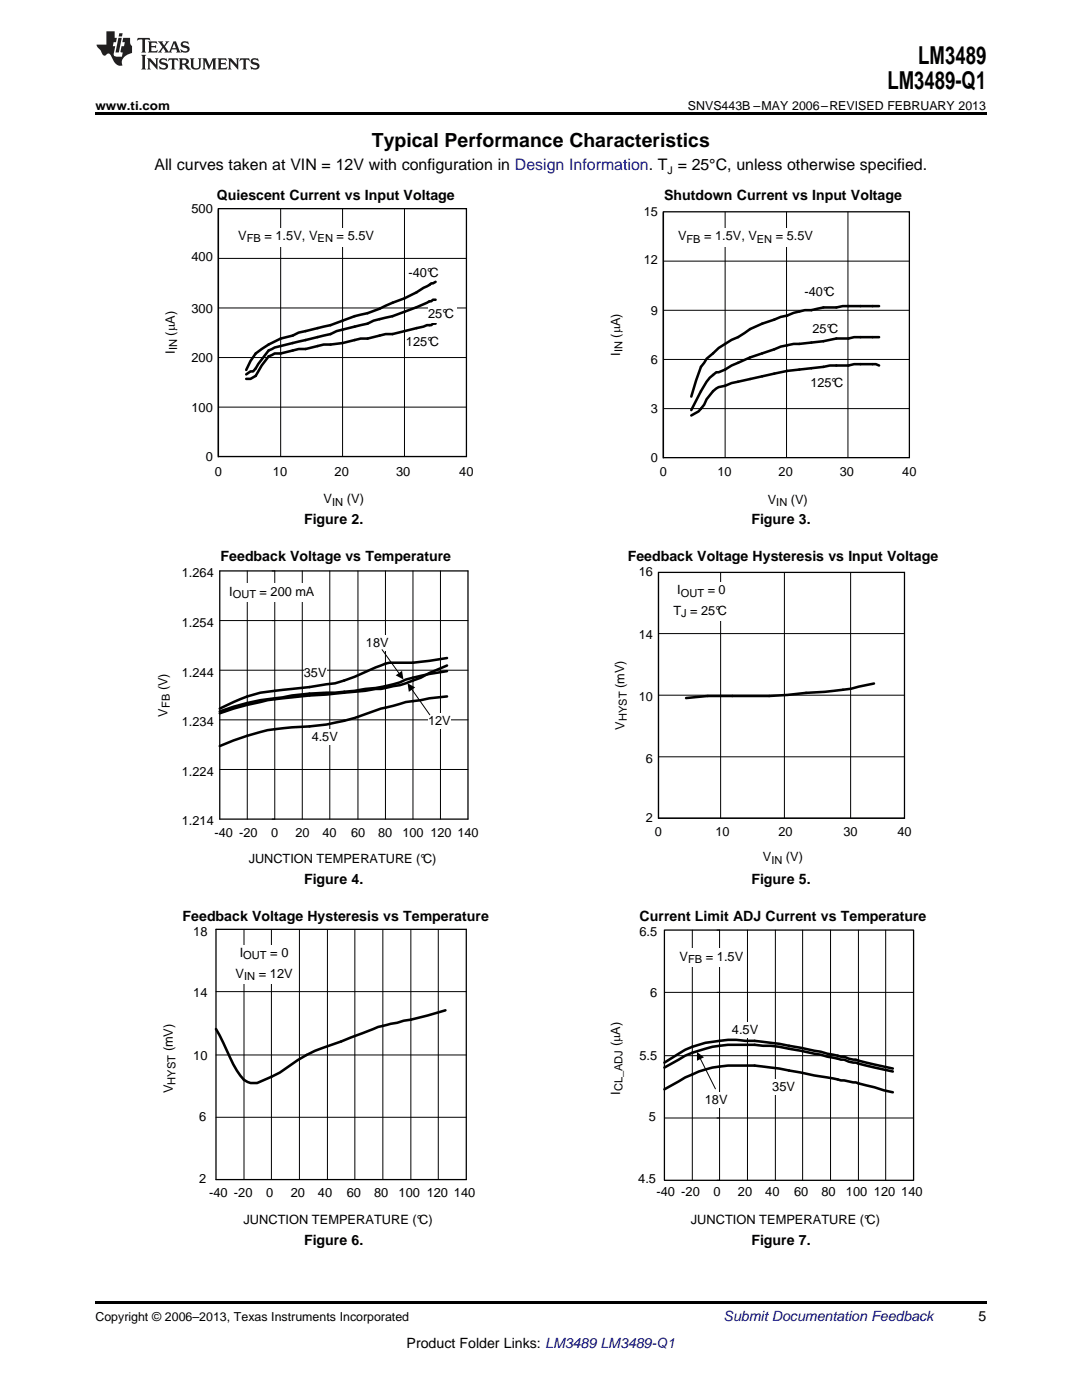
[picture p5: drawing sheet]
<svg xmlns="http://www.w3.org/2000/svg" width="216mm" height="279mm" viewBox="0 0 216 279" stroke-linecap="round" stroke-linejoin="round" font-family="sans-serif">
<path d="M19 259.7h177.8v.5h-177.8z" fill="#000"/>
<g fill="#fff">
<path d="M66.9 250.2h.3v.7h-.3z"/>
<path d="M156.1 250.2h.4v.7h-.4z"/>
</g>
<path d="M43.1 197.9h49.9M48.7 185.5v49.9M54.2 185.5v49.9M59.7 185.5v49.9M65.3 185.5v49.9M70.8 185.5v49.9M76.4 185.5v49.9M82 185.5v49.9M87.5 185.5v49.9M43.1 210.5h49.9M43.1 223h49.9" fill="none" stroke="#000" stroke-width=".2"/>
<path d="M43.1 185.5h49.9v49.9h-49.9z" fill="none" stroke="#000" stroke-width=".26"/>
<path d="M88.9 201.6a59.5 59.5 0 0 1-8.3 2.1l-5.2 1.2-9.1 3.6a30.3 30.3 0 0 0-10.5 5.6l-3.1 1.4a3.2 3.2 0 0 1-4.7-.8 30.1 30.1 0 0 1-3.5-6.6l-1.4-2.7" fill="none" stroke="#000" stroke-width=".51"/>
<path d="M47 188.6h11.4v7.7h-11.4z" fill-rule="evenodd" fill="#fff"/>
<path d="M132.6 198.1h49.7M138.1 185.6v50M143.1 185.6h.5v50h-.5M149.1 185.6v50M154.7 185.6v50M160.2 185.6v50M165.7 185.6v50M171.3 185.6v50M176.7 185.6v50M132.6 210.7h49.7M132.6 223.1h49.7" fill="none" stroke="#000" stroke-width=".2"/>
<path d="M132.6 217.4l2.8-1.6a20.4 20.4 0 0 1 9.9-3.1 63.3 63.3 0 0 1 17.2 1.9l3.7 .6 1.6 .4 3 .4 7.3 2M132.6 213.1l2.8-1.6a19.8 19.8 0 0 1 6.8-2.6 32.8 32.8 0 0 1 10.1-.2 25.1 25.1 0 0 1 6.3 .8l5.2 1 4 1h.6l.9 .4 1.5 .2 7.3 1.7M132.6 212.1a21.4 21.4 0 0 1 16.2-4.4 64.7 64.7 0 0 1 13.7 2l5.3 1.2h.6l.9 .4 1.5 .2 7.3 1.8" fill="none" stroke="#000" stroke-width=".51"/>
<g fill="#fff">
<path d="M135.6 189.3h12.7v3.7h-12.7z" fill-rule="evenodd"/>
<path d="M146 204.1h5.3v3.1h-5.3z" fill-rule="evenodd"/>
<path d="M140.6 218h4.6v3.1h-4.6z" fill-rule="evenodd"/>
<path d="M154.1 215.5h4.5v3h-4.5z" fill-rule="evenodd"/>
</g>
<path d="M139.7 211.2l3.1 6.1" fill="none" stroke="#000" stroke-width=".2"/>
<path d="M139.1 209.9l1.4 1.1-1.4 .7z" fill="#000"/>
<path d="M132.6 185.6h49.7v50h-49.7z" fill="none" stroke="#000" stroke-width=".26"/>
<g fill="#fff">
<path d="M66.9 178.3h.3v.7h-.3z"/>
<path d="M156.1 178.3h.4v.7h-.4z"/>
</g>
<path d="M49.3 113.9v49.6M54.3 113.9h.5v49.6h-.5M60.3 113.9v49.6M65.8 113.9v49.6M71.4 113.9v49.6M76.9 113.9v49.6M82.4 113.9v49.6M87.9 113.9v49.6M43.9 133.8h49.5M43.9 123.8h49.5M43.9 153.6h49.5M43.9 143.7h49.5" fill="none" stroke="#000" stroke-width=".2"/>
<path d="M43.9 113.9h49.5v49.6h-49.5z" fill="none" stroke="#000" stroke-width=".25"/>
<path d="M89.2 139l-3.5 .4-1.7 .3a16.7 16.7 0 0 0-5.5 1.2l-.8 .1a19.9 19.9 0 0 0-4.8 1.5 45.3 45.3 0 0 1-14.7 2.7l-1.8 .1a39.4 39.4 0 0 0-12.5 3.6M89.2 132.8l-3.5 1.5-1.7 1a24.9 24.9 0 0 1-6.3 1.8 111.7 111.7 0 0 1-12.5 1.5l-3.4 .2-5.4 .6a62.5 62.5 0 0 0-12.5 3M89.2 133.9l-3.5 .6a26 26 0 0 0-5.9 1.7l-3.8 .9-3.1 .4a70.3 70.3 0 0 1-11.1 .9l-3.6 .4-3.4 .6a40.2 40.2 0 0 0-10.9 2.6M89.2 131.3a51.5 51.5 0 0 1-11.5 1l-2.7 .9a44.3 44.3 0 0 1-8.1 3.2l-5.1 .7-5.4 .6a24.2 24.2 0 0 0-9.8 2.4l-2.7 1.3" fill="none" stroke="#000" stroke-width=".51"/>
<g fill="#fff">
<path d="M45.7 116.5h17v3.6h-17z" fill-rule="evenodd"/>
<path d="M73 126.9h4.5v3h-4.5z" fill-rule="evenodd"/>
<path d="M60.6 132.9h4.6v3h-4.6z" fill-rule="evenodd"/>
<path d="M85.4 142.4h4.5v3.1h-4.5z" fill-rule="evenodd"/>
<path d="M62.2 145.6h5.2v3h-5.2z" fill-rule="evenodd"/>
</g>
<path d="M131.4 114.3v49M143.8 114.2v49.1M156.5 114.2v49.1M169.7 114.2v49.1M180.5 114.2v49.1M76.2 129.6l3.5 4.9M82.1 137.5l3.7 5.2M131.4 138.7h49.1M131.4 126.4h49.1M131.4 151h49.1M131.4 163.3h49.1" fill="none" stroke="#000" stroke-width=".2"/>
<path d="M79 134.8l1.2-.9 .3 1.7zM81.3 136.4l1.5 .8-1.2 .9z" fill="#000"/>
<path d="M131.4 114.2h49.1v49.1h-49.1z" fill="none" stroke="#000" stroke-width=".25"/>
<path d="M174.4 136.4l-4.6 1-5.2 .7-3.8 .2-3.7 .4-3.6 .2h-12.3l-4.3 .4" fill="none" stroke="#000" stroke-width=".51"/>
<path d="M134.4 116.2h11.2v7.7h-11.2z" fill-rule="evenodd" fill="#fff"/>
<g fill="#fff">
<path d="M66.9 106.3h.3v.7h-.3z"/>
<path d="M156.1 106.3h.4v.7h-.4z"/>
</g>
<path d="M132.4 42.3h49.1v49h-49.1z" fill="none" stroke="#000" stroke-width=".25"/>
<path d="M132.3 42.3v49.2M132.4 52.1h49.1M144.7 42.3v49M156.9 42.3v49M169.2 42.3v49M132.4 71.7h49.1M132.4 61.9h49.1M132.4 81.5h49.1M132.4 91.3h49.1" fill="none" stroke="#000" stroke-width=".2"/>
<g fill="#fff">
<path d="M135.3 45.6h26.9v3.6h-26.9z" fill-rule="evenodd"/>
<path d="M162.1 64.1h5.7v3h-5.7z" fill-rule="evenodd"/>
</g>
<path d="M86.9 56.2l-.5 .3h-.3l-3 1.8-2.4 1.2-2.4 .9a28.3 28.3 0 0 1-7.5 2.7l-4.8 1.8-6.4 1.5-1.2 .6a14.1 14.1 0 0 0-7.4 3.5l-1 1.5-.9 1.8M86.9 59.8h-.5l-.3 .3h-.4a51.1 51.1 0 0 1-11.2 3.9l-1.2 .6-6.1 1.5-1.2 .6-11.2 2.7-1.2 .6-3.1 4.1h-.5l-.9 .6M86.9 64.6h-.5l-.3 .3h-.9l-.7 .3-6.2 1.5h-1.3l-3.7 .9h-1.3a23 23 0 0 1-7.4 1.2l-3.6 .9h-1.4l-3.6 .8h-1.2l-1.2 .6a18 18 0 0 0-2.6 3.9l-1 .6h-.9M175.4 61.1h-7.2l-1.3 .3h-2.6l-2.4 .5a11.8 11.8 0 0 0-4.8 1.1l-1.3 .2-3.7 1.4-2.4 1.1-2.4 1.6a19.8 19.8 0 0 0-6.3 4.3l-1.1 1.6-2 5.9M175.4 67.3h-5l-1.1 .3h-2.4a37.1 37.1 0 0 1-8.5 1l-2.6 .6-1.3 .5a42.2 42.2 0 0 0-9.8 4.1l-1.3 .5h-.5a8.4 8.4 0 0 0-3 3.8l-2 3.7M175.4 72.9l-.6-.2h-4.4l-1.1 .2h-3.7l-1.3 .3a103 103 0 0 0-18.3 3.2l-1.3 .6a3.7 3.7 0 0 0-3.1 1.9l-.6 .8a5.4 5.4 0 0 1-3.1 3.2" fill="none" stroke="#000" stroke-width=".51"/>
<path d="M43.6 41.6h49.5v49.5h-49.5z" fill="none" stroke="#000" stroke-width=".26"/>
<path d="M43.6 41.7v49.6M43.6 51.6h49.5M56 41.6v49.5M68.4 41.6v49.5M80.7 41.6v49.5M43.6 71.4h49.5M43.6 61.5h49.5M43.6 81.3h49.5M43.6 91.1h49.5" fill="none" stroke="#000" stroke-width=".2"/>
<g fill="#fff">
<path d="M47.5 45.5h27.1v3.6h-27.1z" fill-rule="evenodd"/>
<path d="M85.4 61.3h5.8v3h-5.8z" fill-rule="evenodd"/>
</g>
<path d="M19 22.5h177.8v.5h-177.8z" fill="#000"/>
<g fill="#231f20">
<path d="M27.5 7.6l-.1 .5 .4-.2h.6v.1v2.1l-.2 .4h1l-.3-.4v-2.1l.1-.1h.5l.5 .2-.2-.5zM29.5 8.3l.2 .3v1.5l-.2 .4h1.8l.2-.6a1.04 1.04 0 0 1-1.3 .2v-.7h.6l.3 .2v-.6l-.3 .2h-.6v-.6l.8-.1 .4 .3-.2-.5zM31.5 8.3l.9 1.1-.9 1.1h.8l-.2-.2 .5-.7 .4 .7-.2 .2h1.5l-.1-.2 .1-.4h.9l.1 .4-.2 .2h1l-.3-.3-.7-1.9h-.5l-.9 2-.8-1 .9-1h-.8l.1 .3-.3 .5-.4-.6 .2-.2zM34.7 8.6l.4 1h-.7zM36.3 8.4a.63 .63 0 0 0-.2 .7 .63 .63 0 0 0 .6 .4l.6 .2 .1 .2a.75 .75 0 0 1-.7 .4 .75 .75 0 0 1-.6-.5l.1 .7 .1-.1a1.11 1.11 0 0 0 1.5-.6 1.13 1.13 0 0 0-1.2-.8l-.1-.4a1.04 1.04 0 0 1 1.2 .2l-.2-.5-.1 .1-.5-.2zM28.2 10.9l.2 .4v2.2l-.2 .4h1l-.3-.4v-2.2l.3-.4zM29.3 11.6l.3 .4v1.5l-.3 .4h.8l-.2-.4v-1.3l1.5 1.7v-1.9l.2-.4h-.7l.2 .4v.9l-1.1-1.3zM32 11.8a.62 .62 0 0 0-.2 .7 .62 .62 0 0 0 .6 .4l.6 .1 .1 .3a.76 .76 0 0 1-.7 .3 .76 .76 0 0 1-.6-.4l.1 .7 .1-.1a1.11 1.11 0 0 0 1.5-.6 1.13 1.13 0 0 0-1.2-.8l-.1-.4a1.04 1.04 0 0 1 1.2 .2l-.2-.6-.1 .1-.5-.1zM33.7 11.6l-.2 .6a.61 .61 0 0 1 .8-.3v1.6l-.2 .4h.9l-.2-.4v-1.6a.63 .63 0 0 1 .8 .3l-.2-.6zM35.6 11.6l.3 .4v1.5l-.3 .4h1l-.2-.2v-.8l.5 .2a.76 .76 0 0 0 1.2 .7l-1-1a.58 .58 0 0 0 .6-.5 .58 .58 0 0 0-.5-.6zM36.4 11.9h.1a.45 .45 0 0 1 .5 .1 .45 .45 0 0 1 .1 .5l-.7 .2zM37.9 11.6l.2 .2a2.17 2.17 0 0 0 .3 1.9 .99 .99 0 0 0 1.6-.6v-1.1l.2-.4h-.7l.2 .2a1.92 1.92 0 0 1-.2 1.8 .6 .6 0 0 1-.9-.5v-1.1l.2-.4zM40.4 11.6l.2 .4v1.5l-.2 .4h.7l-.2-.4v-1.4l.8 1.8 .8-1.8v1.4l-.2 .4h.9l-.2-.4v-1.5l.2-.4h-.8l-.6 1.5-.6-1.5zM43.4 11.6l.2 .4v1.5l-.2 .4h1.8l.2-.6a1.04 1.04 0 0 1-1.3 .1v-.6h.5l.4 .2v-.6l-.4 .2h-.5v-.7h.8l.3 .3-.1-.6zM45.5 11.6l.2 .4v1.5l-.2 .4h.7l-.2-.4v-1.3l1.5 1.7v-1.9l.2-.4h-.7l.2 .4v.9l-1.1-1.3zM47.9 11.6l-.1 .6a.61 .61 0 0 1 .8-.3v1.6l-.3 .4h1l-.3-.4 .1-1.6a.63 .63 0 0 1 .7 .3l-.1-.6zM50.2 11.8a.62 .62 0 0 0-.2 .7 .62 .62 0 0 0 .6 .4l.6 .1 .2 .3a.76 .76 0 0 1-.8 .3 .76 .76 0 0 1-.6-.4l.1 .7 .2-.1a1.11 1.11 0 0 0 1.5-.6 1.13 1.13 0 0 0-1.3-.8l-.1-.4a1.04 1.04 0 0 1 1.2 .2l-.1-.6-.2 .1-.5-.1z"/>
<path d="M21.2 6.3v2.6h-1.9l.1 .4 .7 .9a.91 .91 0 0 0 1 .8 .56 .56 0 0 1 .5-.3 .56 .56 0 0 1 .5 .3l.4 .8a1.53 1.53 0 0 0 1.9 1.2 1.54 1.54 0 0 1 1-2.1l.9-.3v-1.4a1.52 1.52 0 0 1-.3-1.6h-1.4l-.2 .8h.5l-.2 .8h-.4l-.2 1v.2l.4 .1-.2 .8a1.93 1.93 0 0 1-1.6-.3l.3-1.8h-.5l.2-.8h.4l.2-.8h-.4v-1.3zM23.6 7.6l-.6 2.9h.7l.6-2.9zM23.8 6.6l-.1 .7h.6l.2-.7z"/>
</g>
<g font-size="4.9">
<text x="177.1" y="17.8">LM3489-Q1</text>
<text x="183.2" y="12.8">LM3489</text>
</g>
<text font-size="3.9" x="74.2" y="29.3">Typical Performance Characteristics</text>
<text font-size="3.2" x="30.8" y="34">All curves taken at VIN = 12V with configuration in Design Information. T = 25°C, unless otherwise specified.</text>
<g font-size="2.8">
<text x="43.3" y="40">Quiescent Current vs Input Voltage</text>
<text x="132.5" y="40">Shutdown Current vs Input Voltage</text>
<text x="60.7" y="104.5">Figure 2.</text>
<text x="149.9" y="104.5">Figure 3.</text>
<text x="44" y="111.9">Feedback Voltage vs Temperature</text>
<text x="125.3" y="111.9">Feedback Voltage Hysteresis vs Input Voltage</text>
<text x="60.7" y="176.5">Figure 4.</text>
<text x="149.9" y="176.5">Figure 5.</text>
<text x="36.4" y="183.9">Feedback Voltage Hysteresis vs Temperature</text>
<text x="127.6" y="183.9">Current Limit ADJ Current vs Temperature</text>
<text x="60.7" y="248.5">Figure 6.</text>
<text x="149.9" y="248.5">Figure 7.</text>
<text x="195.3" y="263.6">5</text>
<text x="81.1" y="269">Product Folder Links: LM3489 LM3489-Q1</text>
</g>
<text font-size="2.8" fill="#0000c8" x="144.4" y="263.6">Submit Documentation Feedback</text>
<g font-size="2.6">
<text x="38.2" y="42.5">500</text>
<text x="47.5" y="47.9">V</text>
<text x="52.8" y="47.9">= 1.5V, V</text>
<text x="67.2" y="47.9">= 5.5V</text>
<text x="38.2" y="52.2">400</text>
<text x="81.5" y="55.3">-40°C</text>
<text x="38.2" y="62.4">300</text>
<text x="85.4" y="63.6">25°C</text>
<text x="34.9" y="67" transform="rotate(-90 34.9 67)">(PA)</text>
<text x="34.9" y="70.6" transform="rotate(-90 34.9 70.6)">I</text>
<text x="81" y="69">125°C</text>
<text x="38.2" y="72.3">200</text>
<text x="38.2" y="82.2">100</text>
<text x="41.1" y="91.9">0</text>
<text x="42.9" y="94.9">0</text>
<text x="54.5" y="94.9">10</text>
<text x="66.8" y="94.9">20</text>
<text x="79" y="94.9">30</text>
<text x="91.6" y="94.9">40</text>
<text x="64.6" y="100.5">V</text>
<text x="69.2" y="100.5">(V)</text>
<text x="38.6" y="186.8">18</text>
<text x="47.8" y="191">I</text>
<text x="53.9" y="191">= 0</text>
<text x="127.6" y="186.8">6.5</text>
<text x="135.6" y="191.8">V</text>
<text x="140.8" y="191.8">= 1.5V</text>
<text x="47" y="195.1">V</text>
<text x="51.6" y="195.1">= 12V</text>
<text x="38.6" y="199">14</text>
<text x="129.7" y="199">6</text>
<text x="34.5" y="209.8" transform="rotate(-90 34.5 209.8)">(mV)</text>
<text x="123.8" y="208.8" transform="rotate(-90 123.8 208.8)">(PA)</text>
<text x="146" y="206.4">4.5V</text>
<text x="38.6" y="211.5">10</text>
<text x="127.6" y="211.5">5.5</text>
<text x="34.5" y="218.2" transform="rotate(-90 34.5 218.2)">V</text>
<text x="123.8" y="218.5" transform="rotate(-90 123.8 218.5)">I</text>
<text x="140.6" y="220.3">18V</text>
<text x="154.1" y="217.8">35V</text>
<text x="39.8" y="223.8">6</text>
<text x="129.5" y="223.8">5</text>
<text x="39.8" y="236">2</text>
<text x="41.7" y="239">-40 -20</text>
<text x="53.1" y="238.9">0</text>
<text x="58" y="238.9">20</text>
<text x="63.4" y="238.9">40</text>
<text x="69.2" y="238.9">60</text>
<text x="74.6" y="238.9">80</text>
<text x="79.5" y="238.9">100</text>
<text x="85.1" y="238.9">120</text>
<text x="90.6" y="238.9">140</text>
<text x="127.4" y="236">4.5</text>
<text x="131" y="238.8">-40 -20</text>
<text x="142.4" y="238.7">0</text>
<text x="147.3" y="238.7">20</text>
<text x="152.7" y="238.7">40</text>
<text x="158.5" y="238.7">60</text>
<text x="163.9" y="238.7">80</text>
<text x="168.8" y="238.7">100</text>
<text x="174.4" y="238.7">120</text>
<text x="179.8" y="238.7">140</text>
<text x="48.6" y="244.3">JUNCTION TEMPERATURE (°C)</text>
<text x="137.8" y="244.3">JUNCTION TEMPERATURE (°C)</text>
</g>
<g font-size="2.5">
<text x="19" y="21.9">www.ti.com</text>
<text x="137.3" y="21.9">SNVS443B –MAY 2006–REVISED FEBRUARY 2013</text>
<text x="128.5" y="43.1">15</text>
<text x="135.3" y="48">V</text>
<text x="140.5" y="48">= 1.5V, V</text>
<text x="154.8" y="48">= 5.5V</text>
<text x="128.5" y="52.7">12</text>
<text x="160.6" y="59.1">-40°C</text>
<text x="129.9" y="62.9">9</text>
<text x="123.7" y="67.4" transform="rotate(-90 123.7 67.4)">(PA)</text>
<text x="123.7" y="71" transform="rotate(-90 123.7 71)">I</text>
<text x="162.1" y="66.4">25°C</text>
<text x="129.9" y="72.7">6</text>
<text x="161.7" y="77.3">125°C</text>
<text x="129.9" y="82.5">3</text>
<text x="129.9" y="92.2">0</text>
<text x="131.7" y="95.1">0</text>
<text x="143.2" y="95.1">10</text>
<text x="155.4" y="95.1">20</text>
<text x="167.5" y="95.1">30</text>
<text x="180" y="95.1">40</text>
<text x="153.2" y="100.6">V</text>
<text x="157.8" y="100.6">(V)</text>
<text x="36.3" y="115.2">1.264</text>
<text x="45.7" y="118.9">I</text>
<text x="51.8" y="118.9">= 200 mA</text>
<text x="127.5" y="115">16</text>
<text x="135.2" y="118.6">I</text>
<text x="141.2" y="118.6">= 0</text>
<text x="36.3" y="125.1">1.254</text>
<text x="134.4" y="122.7">T</text>
<text x="137.7" y="122.7">= 25°C</text>
<text x="73" y="129.1">18V</text>
<text x="127.5" y="127.4">14</text>
<text x="33.4" y="137.8" transform="rotate(-90 33.4 137.8)">(V)</text>
<text x="36.3" y="135">1.244</text>
<text x="60.6" y="135.2">35V</text>
<text x="124.6" y="137.3" transform="rotate(-90 124.6 137.3)">(mV)</text>
<text x="33.4" y="143" transform="rotate(-90 33.4 143)">V</text>
<text x="127.5" y="139.9">10</text>
<text x="36.3" y="144.9">1.234</text>
<text x="62.2" y="147.9">4.5V</text>
<text x="85.4" y="144.7">12V</text>
<text x="124.6" y="145.6" transform="rotate(-90 124.6 145.6)">V</text>
<text x="36.3" y="154.8">1.224</text>
<text x="128.9" y="152.2">6</text>
<text x="36.3" y="164.7">1.214</text>
<text x="42.8" y="167">-40 -20</text>
<text x="54.1" y="167">0</text>
<text x="59" y="167">20</text>
<text x="64.3" y="167">40</text>
<text x="70.1" y="167">60</text>
<text x="75.5" y="167">80</text>
<text x="80.3" y="167">100</text>
<text x="85.9" y="167">120</text>
<text x="91.3" y="167">140</text>
<text x="128.9" y="164.1">2</text>
<text x="130.7" y="166.8">0</text>
<text x="142.8" y="166.8">10</text>
<text x="155.3" y="166.8">20</text>
<text x="168.3" y="166.8">30</text>
<text x="179.1" y="166.8">40</text>
<text x="49.6" y="172.3">JUNCTION TEMPERATURE (°C)</text>
<text x="152.2" y="171.9">V</text>
<text x="156.8" y="171.9">(V)</text>
<text x="19" y="263.6">Copyright © 2006–2013, Texas Instruments Incorporated</text>
</g>
<g font-size="2.2">
<text x="49.2" y="48.4">FB</text>
<text x="63.4" y="48.4">EN</text>
<text x="137" y="48.5">FB</text>
<text x="151" y="48.5">EN</text>
<text x="35.4" y="69.9" transform="rotate(-90 35.4 69.9)">IN</text>
<text x="124.2" y="70.3" transform="rotate(-90 124.2 70.3)">IN</text>
<text x="66.3" y="100.9">IN</text>
<text x="154.9" y="101.1">IN</text>
<text x="46.5" y="119.4">OUT</text>
<text x="135.9" y="119.1">OUT</text>
<text x="135.9" y="123.1">J</text>
<text x="33.9" y="141.3" transform="rotate(-90 33.9 141.3)">FB</text>
<text x="125.1" y="143.9" transform="rotate(-90 125.1 143.9)">HYST</text>
<text x="153.9" y="172.4">IN</text>
<text x="48.5" y="191.5">OUT</text>
<text x="48.7" y="195.6">IN</text>
<text x="137.3" y="192.2">FB</text>
<text x="35" y="216.5" transform="rotate(-90 35 216.5)">HYST</text>
<text x="124.2" y="217.8" transform="rotate(-90 124.2 217.8)">CL_ADJ</text>
</g>
<text font-size="2.1" x="133.2" y="34.6">J</text>
</svg>
